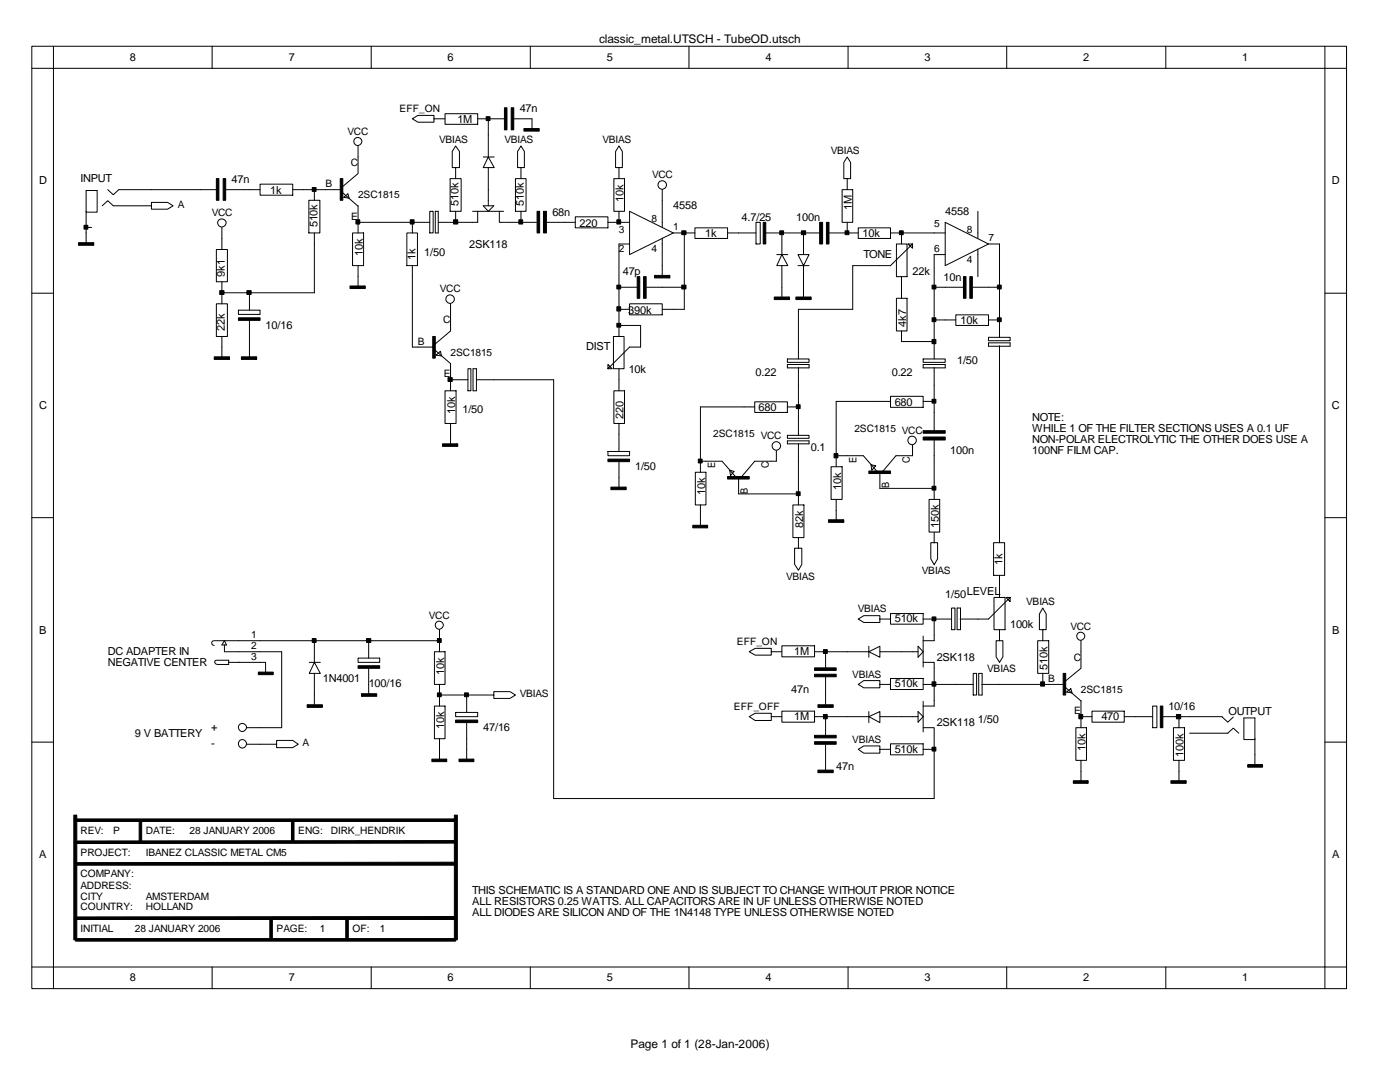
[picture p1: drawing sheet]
<svg xmlns="http://www.w3.org/2000/svg" width="279mm" height="216mm" viewBox="0 0 279 216" stroke-linecap="round" stroke-linejoin="round" font-family="sans-serif">
<g fill="none" stroke="#000" stroke-width=".2">
<path d="M6.3 9.2h262.4v188.1h-262.4zM10.7 13.6h253.7v179.4h-253.7zM10.7 9.2v4.4h-4.4M42.3 9.2v4.4M74.1 9.2v4.4M105.8 9.2v4.4M137.5 9.2v4.4M169.2 9.2v4.4M200.9 9.2v4.4M232.7 9.2v4.4M264.4 9.2v4.4h4.3M17.2 38h2.2v4.3h-2.2z"/>
<path d="M21.5 37.8l1.1 1.1 1.1-1.1h19.4M45 37.8h6.9M51.9 36.7h6.5v2.2h-6.5zM58.4 37.8h9.8M61.6 40h2.2v6.5h-2.2zM62.7 37.8v2.2M68.2 38.3l3.3 2.8M68.6 39.4l.8-.7 .3 .8zM71.5 34.6l-3.3 2.8M71.5 29.1v5.4M82.3 23.7l1.1-.7h3.2v1.4h-3.2zM86.6 23.7h2.2"/>
<path d="M88.8 22.7h6.5v2.1h-6.5zM89.8 35.6h2.2v6.6h-2.2zM90.9 29.1l.8 1.1v3.2h-1.4v-3.2zM90.9 33.4v2.2M95.3 23.7h5.3M96.4 31.3h2.2M97.5 31.3l1.1 2.1h-2.2zM97.5 23.7v7.6M97.5 33.4v7.7M102.4 23.7h3.8v2.2M102.9 35.6h2.1v6.6h-2.1zM104 29.1l.6 1.1v3.2h-1.3v-3.2z"/>
<path d="M104 33.4v2.2M122.5 35.6h2.1v6.6h-2.1zM123.5 29.1l.7 1.1v3.2h-1.3v-3.2zM123.5 33.4v2.2M132.2 37.8v7.6M168.1 37.8h2.1v6.6h-2.1zM169.1 31.3l.7 1.1v3.2h-1.4v-3.2zM169.1 35.6v2.2M6.3 58.5h4.4M17.2 42.2v6.5M17.2 45.4h1.1M20.4 41.1l1.1-1.1 1.1 1.1h7.6"/>
<path d="M30.2 40.4h3.2l1.1 .7-1.1 .6h-3.2zM43.2 49.8h2.2v6.4h-2.2zM44.3 45.4v4.4M44.3 56.2v4.4M49.8 58.4v3.5M62.7 46.5v11.9h-18.4M70.4 46.5h2.2v6.5h-2.2zM71.5 44.4h14.3M71.5 41.1v5.4M71.5 53v4.3M81.2 46.5h2.1v6.5h-2.1zM82.3 53v16.3h4.3"/>
<path d="M82.3 44.4v2.1M85.8 42.2h.6v4.3h-.6zM86.9 42.2h.6v4.3h-.6zM90.9 42.2v2.2M94.3 42.2h6.2M95.3 42.2v2.2h-7.8M96.4 41.1h2.2l-1.1 1.1zM99.7 42.2v2.2h1M100.8 44.4h6.3M104 42.2v2.2M109 44.4h5.8M114.8 43.3h6.5v2.2h-6.5z"/>
<path d="M121.3 44.4h4.3M123.5 42.2v2.2M123.5 57.3h3.7M125.6 48.7h-2.1v18.4M125.6 42.2l8.8 4.3-8.8 4.3zM129 57.3h7.6M132.2 47.5v7.7M134.4 46.5h4.3M136.6 46.5v15.2h-4.4M138.7 45.5h6.5v2.1h-6.5zM145.2 46.5h5.7M150.9 44.4h.8v4.3h-.8z"/>
<path d="M152.6 46.5h10.9M155 50.8h2.2M156 50.8l1.2 2.2h-2.2zM156 46.5v4.3M156 53v6.5M159.3 50.8h2.2l-1.1 2.2zM159.3 53h2.2M160.4 46.5v4.3M160.4 53v6.5M165.4 46.5h5.9M169.1 44.4v2.1M171.3 45.5h6.4v2.1h-6.4z"/>
<path d="M177.7 46.5h10.9M178.9 48.7h2.1v6.5h-2.1zM178.9 59.5h2.1v6.5h-2.1zM179.9 46.5v2.2M179.9 55.2v4.3M182.1 48.7v.8l-.9-.8h.9l-4.4 4.3h-7.5v8.7h-10.9v9.9M186.4 57.3h5.9M188.6 50.8h-2.2v20.8M188.6 44.4l8.7 4.3-8.7 4.3zM194.1 57.3h5.4M195.2 42.2v5.3M195.2 49.7v5.5"/>
<path d="M197.3 48.7h2.2v18.6M264.4 58.5h4.3M43.2 60.6h2.2v6.5h-2.2zM44.3 67.1v4.4M47.6 61.9h4.3v.8h-4.3zM49.8 63.6v7.9M86.6 69.7l3.3 2.9v5.4M87 70.9l.9-.8 .2 .9zM88.8 78h2.2v6.5h-2.2zM89.9 75.8h3.5M89.9 60.6v5.4l-3.3 2.8M93.4 73.6h.6v4.4h-.6z"/>
<path d="M94.4 73.6h.7v4.4h-.7zM95.1 75.8h15.4v83.5h75.9v-13M122.4 67.1h2.1v6.5h-2.1zM122.5 78h2.1v6.5h-2.1zM123.5 64.9h4.3v4.4h-2.2l-4.3 4.3h.9l-.9-.9v.9M123.5 73.6v4.4M123.5 61.7h2.1M125.6 60.6h6.6v2.2h-6.6zM157.1 71.6h4.4v.7h-4.4zM157.1 72.7h4.4v.7h-4.4zM159.3 73.3v13.6M177.7 79.1h6.5v2.2h-6.5z"/>
<path d="M179.9 66v2.2h6.5M184.2 71.6h4.4v.7h-4.4zM184.2 72.7h4.4v.7h-4.4zM186.4 73.3v12.7M186.4 63.8h4.4M190.8 62.8h6.5v2.1h-6.5zM197.3 67.3h4.3v.7h-4.3zM197.3 63.8h2.2M197.3 68.4h4.3v.7h-4.3zM199.5 69v39.3M89.9 84.5v4.3M121.3 90.1h4.3v.8h-4.3z"/>
<path d="M123.5 84.5v5.6M123.5 91.8v5.7M138.8 94.2h2.1v6.6h-2.1zM139.8 92h4.3l2.9 3.3M145.6 93.8l.9 .3-.7 .8zM147.4 95.3v3.3h11.9M150.6 80.2h6.5v2.1h-6.5zM150.6 81.2h-10.8v13M154.9 89.9v2.1h-4.3l-2.8 3.3M157.1 86.9h4.4v.6h-4.4zM157.1 81.2h2.2M157.1 88h4.4v.6h-4.4z"/>
<path d="M159.3 88.6v12.2M165.9 93.1h2.2v6.6h-2.2zM166.9 99.7v4.3M166.9 90.9h5.4l2.9 3.3M173.8 92.7l1 .3-.8 .8zM175.6 94.2v3.3h10.8M177.7 80.1h-10.8v13M182.1 88.8v2.1h-3.3l-2.8 3.3M184.2 80.1h2.2M185.4 99.7h2.1v6.5h-2.1zM186.4 87.9v11.8M6.3 103.3h4.4"/>
<path d="M139.8 100.8v4.3M158.2 100.8h2.2v6.5h-2.2zM158.6 109.4h1.4v3.2l-.7 1.2-.7-1.2zM159.3 107.3v2.1M185.8 108.3h1.3v3.2l-.7 1.2-.6-1.2zM186.4 106.2v2.1M198.3 108.3h2.2v6.5h-2.2zM198.4 119.2h2.2v6.4h-2.2zM199.5 114.8v4.4M201.6 119.2v.9l-.9-.9h.9l-4.3 4.3h-5.7M264.4 103.3h4.3M42.8 127.8l-.3 .1a.47 .47 0 0 0 0 .8l.3 .1"/>
<path d="M42.8 127.8h44.9M43.2 131.7a.38 .38 0 0 0-.4 .4 .38 .38 0 0 0 .4 .4M43.3 131.7h2.3v.9h-2.3M44.8 128.7v1.3h11.4v15.2h-6.9M44.8 127.8l.4 .9h-.9zM45.6 132.2h7.4v2.2M61.7 132.2h2.2M62.7 132.2l1.2 2.2h-2.2zM62.7 127.8v4.4M62.7 134.4v6.5M71.5 131.3h4.3v.9h-4.3zM73.6 127.8v3.5"/>
<path d="M73.6 133v5.7M86.7 130h2.1v6.6h-2.1zM87.7 138.7h10.9M87.7 125.6v4.4M87.7 136.6v4.3M93.1 138.7v3.5M98.6 138h3.2l1.1 .7-1.1 .7h-3.2zM149.5 130l1.2-.6h3.2v1.3h-3.2zM153.9 130h2.1M156 128.9h6.6v2.2h-6.6zM162.6 130h10.8M164.8 130v3.2"/>
<path d="M164.8 135v5.9M171.3 123.5l1.1-.6h3.2v1.3h-3.2zM171.3 136.6l1.1-.8h3.2v1.4h-3.2zM173.4 130l2.2-1.1v2.2zM173.4 128.9v2.2M175.6 130h7.6M175.6 136.6h2.1M175.6 123.5h2.1M177.7 122.4h6.5v2.1h-6.5zM177.7 135.4h6.5v2.2h-6.5zM183.2 128.9l1 1.1-1 1.1zM184.2 132.2h2.2v8.7h-2.2"/>
<path d="M184.2 136.6h10M184.2 126.9v6.2M184.2 140v6M184.2 123.5h5.7M186.4 123.5v4.3h-2.2M189.9 121.3h.7v4.3h-.7zM191 121.3h.7v4.3h-.7zM194.2 134.4h.7v4.3h-.7zM195.3 134.4h.7v4.3h-.7zM195.9 136.6h16.6M198.8 127.8h1.4v3.3l-.7 1.1-.7-1.1zM199.5 125.6v2.2"/>
<path d="M207.1 127.8h2.2v6.6h-2.2zM208.1 121.3l.7 1.2v3.1h-1.4v-3.1zM208.1 125.6v2.2M208.1 134.4v2.2M212.4 137l3.3 2.9M212.9 138.1l.8-.7 .3 .9zM215.7 133.3l-3.3 2.8M215.7 127.8v5.5M215.7 139.8v5.4M6.3 148.1h4.4M49.3 148.5h5.9M55.2 147.7h3.2l1.1 .8-1.1 .7h-3.2z"/>
<path d="M86.7 140.9h2.1v6.5h-2.1zM87.7 147.4v4.3M90.9 142.2h4.4v.8h-4.4zM93.1 143.8v7.9M149.5 143l1.2-.7h3.2v1.5h-3.2zM153.9 143h2.1M156 141.9h6.6v2.2h-6.6zM162.6 143h10.8M164.8 143v3.7M164.8 148.6v5.3M171.3 149.5l1.1-.7h3.2v1.5h-3.2zM173.4 143l2.2-1v2.2z"/>
<path d="M173.4 142v2.2M175.6 143h7.6M175.6 149.5h2.1M177.7 148.4h6.5v2.2h-6.5zM183.2 142l1 1-1 1.1zM184.2 145.2h2.2v1M184.2 149.5h2.2M214.7 145.2h2.1v6.5h-2.1zM215.7 143h2.2M215.7 151.7v4.3M217.9 141.9h6.5v2.2h-6.5zM224.4 143h5.6"/>
<path d="M230 140.9h.9v4.3h-.9zM231.7 143h12.2M234.2 145.2h2.2v6.5h-2.2zM235.3 143v2.2M235.3 151.7v4.3M237.4 146.3h7.6l1.1-1 1.1 1M243.9 143.1l1.1 1 1.1-1M248.2 143.3h2.2v4.3h-2.2zM250.4 147.4v5.4M264.4 148.1h4.3M6.3 193h4.4v4.3M42.3 193v4.3"/>
<path d="M74.1 193v4.3M105.8 193v4.3M137.5 193v4.3M169.2 193v4.3M200.9 193v4.3M232.7 193v4.3M268.7 193h-4.3v4.3"/>
<circle cx="71.4" cy="28.2" r=".8"/>
<circle cx="132.2" cy="36.9" r=".85"/>
<circle cx="44.3" cy="44.5" r=".83"/>
<circle cx="89.8" cy="59.7" r=".85"/>
<circle cx="154.9" cy="89" r=".85"/>
<circle cx="182" cy="87.9" r=".85"/>
<circle cx="87.7" cy="124.7" r=".8"/>
<circle cx="215.7" cy="126.9" r=".8"/>
<circle cx="48.4" cy="148.4" r=".83"/>
<circle cx="48.4" cy="145.1" r=".8"/>
</g>
<g fill="#000" stroke="#000" stroke-width=".2">
<path d="M43.2 35.6h.5v4.4h-.5z" fill-rule="evenodd"/>
<path d="M44.5 35.6h.5v4.4h-.5z" fill-rule="evenodd"/>
<path d="M62.3 37.4h.8v.8h-.8z" fill-rule="evenodd"/>
<path d="M67.9 35.6h.5v4.4h-.5z" fill-rule="evenodd"/>
<path d="M97 23.3h.8v.7h-.8z" fill-rule="evenodd"/>
<path d="M100.7 21.5h.5v4.4h-.5z" fill-rule="evenodd"/>
<path d="M102 21.5h.5v4.4h-.5z" fill-rule="evenodd"/>
<path d="M104.6 25.7h2.8v.5h-2.8z" fill-rule="evenodd"/>
<path d="M107.4 25.7h.2v.5h-.2z" fill-rule="evenodd"/>
<path d="M15.7 48.4h2.8v.5h-2.8z" fill-rule="evenodd"/>
<path d="M16.8 45h.7v.7h-.7z" fill-rule="evenodd"/>
<path d="M18.5 48.4h.2v.5h-.2z" fill-rule="evenodd"/>
<path d="M43.9 58h.8v.8h-.8z" fill-rule="evenodd"/>
<path d="M49.3 58h.8v.8h-.8z" fill-rule="evenodd"/>
<path d="M69.8 57.1h2.9v.5h-2.9z" fill-rule="evenodd"/>
<path d="M71 43.9h.8v.8h-.8z" fill-rule="evenodd"/>
<path d="M72.7 57.1h.2v.5h-.2z" fill-rule="evenodd"/>
<path d="M81.9 43.9h.7v.8h-.7z" fill-rule="evenodd"/>
<path d="M90.5 43.9h.9v.8h-.9z" fill-rule="evenodd"/>
<path d="M103.5 43.9h.8v.8h-.8z" fill-rule="evenodd"/>
<path d="M107.2 42.2h.5v4.3h-.5z" fill-rule="evenodd"/>
<path d="M108.5 42.2h.6v4.3h-.6z" fill-rule="evenodd"/>
<path d="M123.1 56.9h.8v.8h-.8z" fill-rule="evenodd"/>
<path d="M123.1 43.9h.8v.8h-.8z" fill-rule="evenodd"/>
<path d="M127.2 55.2h.5v4.3h-.5z" fill-rule="evenodd"/>
<path d="M128.4 55.2h.5v4.3h-.5z" fill-rule="evenodd"/>
<path d="M130.6 54.9h2.9v.6h-2.9z" fill-rule="evenodd"/>
<path d="M133.5 54.9h.2v.6h-.2z" fill-rule="evenodd"/>
<path d="M136.1 46.1h.8v.7h-.8z" fill-rule="evenodd"/>
<path d="M136.1 56.9h.8v.8h-.8z" fill-rule="evenodd"/>
<path d="M152.3 44.4h.5v4.3h-.5z" fill-rule="evenodd"/>
<path d="M154.5 59.3h2.9v.5h-2.9z" fill-rule="evenodd"/>
<path d="M155.6 46.1h.8v.7h-.8z" fill-rule="evenodd"/>
<path d="M157.4 59.3h.2v.5h-.2z" fill-rule="evenodd"/>
<path d="M158.8 59.3h2.9v.5h-2.9z" fill-rule="evenodd"/>
<path d="M159.9 46.1h.9v.7h-.9z" fill-rule="evenodd"/>
<path d="M161.7 59.3h.2v.5h-.2z" fill-rule="evenodd"/>
<path d="M163.6 44.4h.6v4.3h-.6z" fill-rule="evenodd"/>
<path d="M164.9 44.4h.5v4.3h-.5z" fill-rule="evenodd"/>
<path d="M168.7 46.1h.7v.7h-.7z" fill-rule="evenodd"/>
<path d="M179.5 46.1h.8v.7h-.8z" fill-rule="evenodd"/>
<path d="M186 56.9h.8v.8h-.8z" fill-rule="evenodd"/>
<path d="M192.3 55.2h.5v4.3h-.5z" fill-rule="evenodd"/>
<path d="M193.5 55.2h.6v4.3h-.6z" fill-rule="evenodd"/>
<path d="M199.1 56.9h.7v.8h-.7z" fill-rule="evenodd"/>
<path d="M42.8 71.2h2.8v.5h-2.8z" fill-rule="evenodd"/>
<path d="M45.6 71.2h.2v.5h-.2z" fill-rule="evenodd"/>
<path d="M47.6 63.4h4.3v.5h-4.3z" fill-rule="evenodd"/>
<path d="M48.2 71.2h2.9v.5h-2.9z" fill-rule="evenodd"/>
<path d="M51.1 71.2h.1v.5h-.1z" fill-rule="evenodd"/>
<path d="M86.4 67.1h.5v4.4h-.5z" fill-rule="evenodd"/>
<path d="M89.4 75.4h.9v.7h-.9z" fill-rule="evenodd"/>
<path d="M123.1 64.5h.8v.8h-.8z" fill-rule="evenodd"/>
<path d="M123.1 61.2h.8v.9h-.8z" fill-rule="evenodd"/>
<path d="M186 67.7h.8v.9h-.8z" fill-rule="evenodd"/>
<path d="M186 63.4h.8v.8h-.8z" fill-rule="evenodd"/>
<path d="M199.1 63.4h.7v.8h-.7z" fill-rule="evenodd"/>
<path d="M88.3 88.6h2.9v.5h-2.9z" fill-rule="evenodd"/>
<path d="M91.2 88.6h.2v.5h-.2z" fill-rule="evenodd"/>
<path d="M121.3 91.6h4.3v.5h-4.3z" fill-rule="evenodd"/>
<path d="M121.9 97.2h2.9v.5h-2.9z" fill-rule="evenodd"/>
<path d="M124.8 97.2h.2v.5h-.2z" fill-rule="evenodd"/>
<path d="M139.4 91.6h.7v.8h-.7z" fill-rule="evenodd"/>
<path d="M145.2 95.1h4.3v.5h-4.3z" fill-rule="evenodd"/>
<path d="M158.9 98.1h.8v.8h-.8z" fill-rule="evenodd"/>
<path d="M158.9 80.8h.8v.7h-.8z" fill-rule="evenodd"/>
<path d="M166.5 90.5h.7v.9h-.7z" fill-rule="evenodd"/>
<path d="M173.4 94h4.3v.5h-4.3z" fill-rule="evenodd"/>
<path d="M184.2 87.2h4.4v.6h-4.4z" fill-rule="evenodd"/>
<path d="M184.2 85.9h4.4v.5h-4.4z" fill-rule="evenodd"/>
<path d="M186 97h.8v.8h-.8z" fill-rule="evenodd"/>
<path d="M186 79.7h.8v.7h-.8z" fill-rule="evenodd"/>
<path d="M138.3 104.8h2.8v.5h-2.8z" fill-rule="evenodd"/>
<path d="M141.1 104.8h.1v.5h-.1z" fill-rule="evenodd"/>
<path d="M165.4 103.7h2.8v.5h-2.8z" fill-rule="evenodd"/>
<path d="M168.2 103.7h.2v.5h-.2z" fill-rule="evenodd"/>
<path d="M51.6 134.1h.1v.5h-.1z" fill-rule="evenodd"/>
<path d="M51.7 134.1h2.8v.5h-2.8z" fill-rule="evenodd"/>
<path d="M62.3 127.4h.8v.8h-.8z" fill-rule="evenodd"/>
<path d="M71.5 132.8h4.3v.5h-4.3z" fill-rule="evenodd"/>
<path d="M72.1 138.4h.2v.5h-.2z" fill-rule="evenodd"/>
<path d="M72.3 138.4h2.9v.5h-2.9z" fill-rule="evenodd"/>
<path d="M73.2 127.4h.8v.8h-.8z" fill-rule="evenodd"/>
<path d="M87.3 127.4h.8v.8h-.8z" fill-rule="evenodd"/>
<path d="M87.3 138.3h.8v.7h-.8z" fill-rule="evenodd"/>
<path d="M92.7 138.3h.8v.7h-.8z" fill-rule="evenodd"/>
<path d="M162.6 133.3h4.3v.5h-4.3z" fill-rule="evenodd"/>
<path d="M162.6 134.5h4.3v.5h-4.3z" fill-rule="evenodd"/>
<path d="M164.3 129.6h.8v.8h-.8z" fill-rule="evenodd"/>
<path d="M186 136.1h.8v.8h-.8z" fill-rule="evenodd"/>
<path d="M186 123.1h.8v.8h-.8z" fill-rule="evenodd"/>
<path d="M207.7 136.1h.7v.8h-.7z" fill-rule="evenodd"/>
<path d="M212.2 134.4h.5v4.3h-.5z" fill-rule="evenodd"/>
<path d="M61.3 140.6h.2v.5h-.2z" fill-rule="evenodd"/>
<path d="M61.5 140.6h2.8v.5h-2.8z" fill-rule="evenodd"/>
<path d="M86.2 151.5h2.8v.5h-2.8z" fill-rule="evenodd"/>
<path d="M89 151.5h.2v.5h-.2z" fill-rule="evenodd"/>
<path d="M90.9 143.7h4.4v.5h-4.4z" fill-rule="evenodd"/>
<path d="M91.6 151.5h2.8v.5h-2.8z" fill-rule="evenodd"/>
<path d="M94.4 151.5h.2v.5h-.2z" fill-rule="evenodd"/>
<path d="M162.6 148h4.3v.5h-4.3z" fill-rule="evenodd"/>
<path d="M162.6 146.7h4.3v.5h-4.3z" fill-rule="evenodd"/>
<path d="M163.2 140.6h.2v.5h-.2z" fill-rule="evenodd"/>
<path d="M163.2 153.7h.2v.5h-.2z" fill-rule="evenodd"/>
<path d="M163.4 140.6h2.9v.5h-2.9z" fill-rule="evenodd"/>
<path d="M163.4 153.7h2.9v.5h-2.9z" fill-rule="evenodd"/>
<path d="M164.3 142.6h.8v.8h-.8z" fill-rule="evenodd"/>
<path d="M186 149.1h.8v.8h-.8z" fill-rule="evenodd"/>
<path d="M214.2 155.8h2.8v.5h-2.8z" fill-rule="evenodd"/>
<path d="M215.3 142.6h.8v.8h-.8z" fill-rule="evenodd"/>
<path d="M217 155.8h.2v.5h-.2z" fill-rule="evenodd"/>
<path d="M231.6 140.9h.5v4.3h-.5z" fill-rule="evenodd"/>
<path d="M233.7 155.8h2.9v.5h-2.9z" fill-rule="evenodd"/>
<path d="M234.8 142.6h.8v.8h-.8z" fill-rule="evenodd"/>
<path d="M236.6 155.8h.1v.5h-.1z" fill-rule="evenodd"/>
<path d="M249 152.6h.2v.5h-.2z" fill-rule="evenodd"/>
<path d="M249.2 152.6h2.8v.5h-2.8z" fill-rule="evenodd"/>
<path d="M15.1 172.1l75.8-.1v.6h-75.8z" fill-rule="evenodd"/>
<path d="M15.1 167.8l75.8-.1v.5l-75.8 .1z" fill-rule="evenodd"/>
<path d="M15.1 163.4h75.8v.5h-75.8z" fill-rule="evenodd"/>
<path d="M27.8 163.7h.5v4.4h-.5z" fill-rule="evenodd"/>
<path d="M58.2 163.7h.5v4.4h-.5z" fill-rule="evenodd"/>
<path d="M14.7 162.6h.6v24.9h-.6z" fill-rule="evenodd"/>
<path d="M14.9 183l76-.1v.6h-76z" fill-rule="evenodd"/>
<path d="M15.1 187.3h75.8v.5h-75.8z" fill-rule="evenodd"/>
<path d="M53.8 183.2h.6v4.3h-.6z" fill-rule="evenodd"/>
<path d="M69 183.2h.5v4.3h-.5z" fill-rule="evenodd"/>
<path d="M90.7 162.6h.6v24.9h-.6z" fill-rule="evenodd"/>
</g>
<g font-size="2.4">
<text x="119.5" y="8.6">classic_metal.UTSCH - TubeOD.utsch</text>
<text x="125.8" y="209">Page 1 of 1 (28-Jan-2006)</text>
</g>
<g font-size="2.2">
<text x="25.9" y="12.2">8</text>
<text x="57.7" y="12.2">7</text>
<text x="89.3" y="12.2">6</text>
<text x="121.1" y="12.2">5</text>
<text x="152.7" y="12.2">4</text>
<text x="184.5" y="12.2">3</text>
<text x="216.2" y="12.2">2</text>
<text x="247.9" y="12.2">1</text>
<text x="103.7" y="22.4">47n</text>
<text x="91.3" y="24.6">1M</text>
<text x="7.8" y="36.7">D</text>
<text x="16.1" y="36.3">INPUT</text>
<text x="46.2" y="36.5">47n</text>
<text x="53.9" y="38.7">1k</text>
<text x="91.5" y="41.1" transform="rotate(-90 91.5 41.1)">510k</text>
<text x="104.6" y="41.1" transform="rotate(-90 104.6 41.1)">510k</text>
<text x="124.5" y="40.2" transform="rotate(-90 124.5 40.2)">10k</text>
<text x="134.4" y="41.7">4558</text>
<text x="170" y="41.8" transform="rotate(-90 170 41.8)">1M</text>
<text x="265.8" y="36.7">D</text>
<text x="63.3" y="45.4" transform="rotate(-90 63.3 45.4)">510k</text>
<text x="110.2" y="43">68n</text>
<text x="115.7" y="45.2">220</text>
<text x="140.7" y="47.3">1k</text>
<text x="148" y="44.1">4.7/25</text>
<text x="158.9" y="44.1">100n</text>
<text x="172.1" y="47.3">10k</text>
<text x="188.6" y="42.8">4558</text>
<text x="72.4" y="51.1" transform="rotate(-90 72.4 51.1)">10k</text>
<text x="82.9" y="51.9" transform="rotate(-90 82.9 51.9)">1k</text>
<text x="84.7" y="51.1">1/50</text>
<text x="93.6" y="49.4">2SK118</text>
<text x="172.3" y="51.5">TONE</text>
<text x="44.9" y="55.2" transform="rotate(-90 44.9 55.2)">9k1</text>
<text x="124.3" y="54.9">47p</text>
<text x="182.1" y="54.8">22k</text>
<text x="188.3" y="56">10n</text>
<text x="53" y="65.6">10/16</text>
<text x="125.4" y="62.6">390k</text>
<text x="180.8" y="65.2" transform="rotate(-90 180.8 65.2)">4k7</text>
<text x="191.7" y="64.7">10k</text>
<text x="44.9" y="66" transform="rotate(-90 44.9 66)">22k</text>
<text x="117" y="69.9">DIST</text>
<text x="125.5" y="74.5">10k</text>
<text x="150.8" y="74.9">0.22</text>
<text x="178" y="74.9">0.22</text>
<text x="191" y="72.7">1/50</text>
<text x="7.8" y="81.6">C</text>
<text x="90.8" y="82.5" transform="rotate(-90 90.8 82.5)">10k</text>
<text x="92.3" y="82.5">1/50</text>
<text x="124.5" y="83.7" transform="rotate(-90 124.5 83.7)">220</text>
<text x="151.4" y="82">680</text>
<text x="178.6" y="81">680</text>
<text x="265.8" y="81.6">C</text>
<text x="206" y="84.1">NOTE:</text>
<text x="206" y="86.2">WHILE 1 OF THE FILTER SECTIONS USES A 0.1 UF</text>
<text x="206" y="88.4">NON-POLAR ELECTROLYTIC THE OTHER DOES USE A</text>
<text x="126.7" y="93.8">1/50</text>
<text x="161.8" y="90.1">0.1</text>
<text x="189.7" y="90.5">100n</text>
<text x="206" y="90.5">100NF FILM CAP.</text>
<text x="140.7" y="98.8" transform="rotate(-90 140.7 98.8)">10k</text>
<text x="167.9" y="97.7" transform="rotate(-90 167.9 97.7)">10k</text>
<text x="160.3" y="105.3" transform="rotate(-90 160.3 105.3)">82k</text>
<text x="187.4" y="105.4" transform="rotate(-90 187.4 105.4)">150k</text>
<text x="200.1" y="112.7" transform="rotate(-90 200.1 112.7)">1k</text>
<text x="188.6" y="119.4">1/50</text>
<text x="193" y="118.8">LEVEL</text>
<text x="178.6" y="124.2">510k</text>
<text x="201.6" y="125.2">100k</text>
<text x="7.8" y="126.5">B</text>
<text x="21.5" y="130.7">DC ADAPTER IN</text>
<text x="158.5" y="130.7">1M</text>
<text x="186.9" y="131.8">2SK118</text>
<text x="265.9" y="126.5">B</text>
<text x="21.5" y="132.8">NEGATIVE CENTER</text>
<text x="64.4" y="136.1">1N4001</text>
<text x="73.6" y="137.2">100/16</text>
<text x="88.6" y="134.6" transform="rotate(-90 88.6 134.6)">10k</text>
<text x="178.6" y="137.2">510k</text>
<text x="209" y="133.6" transform="rotate(-90 209 133.6)">510k</text>
<text x="157.9" y="138.3">47n</text>
<text x="158.5" y="143.7">1M</text>
<text x="219.8" y="143.7">470</text>
<text x="233.2" y="141.7">10/16</text>
<text x="245.2" y="142.6">OUTPUT</text>
<text x="26.9" y="147">9 V BATTERY</text>
<text x="42.2" y="149.1">-</text>
<text x="42.2" y="145.9">+</text>
<text x="88.6" y="145.5" transform="rotate(-90 88.6 145.5)">10k</text>
<text x="96.4" y="145.9">47/16</text>
<text x="186.9" y="144.9">2SK118</text>
<text x="195.2" y="144.4">1/50</text>
<text x="216.7" y="149.8" transform="rotate(-90 216.7 149.8)">10k</text>
<text x="166.9" y="153.7">47n</text>
<text x="178.6" y="150.2">510k</text>
<text x="236.2" y="151" transform="rotate(-90 236.2 151)">100k</text>
<text x="7.8" y="171.3">A</text>
<text x="265.9" y="171.3">A</text>
<text x="94.2" y="178.4">THIS SCHEMATIC IS A STANDARD ONE AND IS SUBJECT TO CHANGE WITHOUT PRIOR NOTICE</text>
<text x="94.2" y="180.6">ALL RESISTORS 0.25 WATTS. ALL CAPACITORS ARE IN UF UNLESS OTHERWISE NOTED</text>
<text x="94.2" y="182.8">ALL DIODES ARE SILICON AND OF THE 1N4148 TYPE UNLESS OTHERWISE NOTED</text>
<text x="25.9" y="195.8">8</text>
<text x="57.7" y="195.8">7</text>
<text x="89.3" y="195.8">6</text>
<text x="121.1" y="195.8">5</text>
<text x="152.7" y="195.8">4</text>
<text x="184.5" y="195.8">3</text>
<text x="216.2" y="195.8">2</text>
<text x="247.9" y="195.8">1</text>
</g>
<g font-size="2">
<text x="79.8" y="22.4">EFF_ON</text>
<text x="69.3" y="26.9">VCC</text>
<text x="87.6" y="28.4">VBIAS</text>
<text x="100.7" y="28.4">VBIAS</text>
<text x="120.2" y="28.4">VBIAS</text>
<text x="70" y="33.1">C</text>
<text x="130.1" y="35.6">VCC</text>
<text x="165.8" y="30.6">VBIAS</text>
<text x="35.5" y="41.5">A</text>
<text x="64.9" y="37.3">B</text>
<text x="71.5" y="39.5">2SC1815</text>
<text x="42.2" y="43.2">VCC</text>
<text x="70.1" y="43.9">E</text>
<text x="123.5" y="46.5">3</text>
<text x="130" y="44.4">8</text>
<text x="134.4" y="46">1</text>
<text x="186.4" y="45.4">5</text>
<text x="193" y="46.5">8</text>
<text x="123.5" y="50.3">2</text>
<text x="130" y="50.3">4</text>
<text x="186.4" y="50.3">6</text>
<text x="193" y="52.5">4</text>
<text x="197.3" y="48.2">7</text>
<text x="87.8" y="58.3">VCC</text>
<text x="88.5" y="64.5">C</text>
<text x="83.4" y="68.7">B</text>
<text x="89.9" y="71">2SC1815</text>
<text x="88.6" y="75.3">E</text>
<text x="142.3" y="87.3">2SC1815 VCC</text>
<text x="170.5" y="86.2">2SC1815 VCC</text>
<text x="142.7" y="93.4" transform="rotate(-90 142.7 93.4)">E</text>
<text x="153.4" y="93.5" transform="rotate(-90 153.4 93.5)">C</text>
<text x="170.9" y="92.3" transform="rotate(-90 170.9 92.3)">E</text>
<text x="181.6" y="92.4" transform="rotate(-90 181.6 92.4)">C</text>
<text x="149.3" y="98.6" transform="rotate(-90 149.3 98.6)">B</text>
<text x="177.5" y="97.5" transform="rotate(-90 177.5 97.5)">B</text>
<text x="156.9" y="115.7">VBIAS</text>
<text x="184" y="114.6">VBIAS</text>
<text x="85.6" y="123.4">VCC</text>
<text x="171.2" y="122.2">VBIAS</text>
<text x="204.8" y="120.6">VBIAS</text>
<text x="213.6" y="125.6">VCC</text>
<text x="50.1" y="127.3">1</text>
<text x="50.1" y="129.5">2</text>
<text x="50.1" y="131.7">3</text>
<text x="147.1" y="128.7">EFF_ON</text>
<text x="214.3" y="131.8">C</text>
<text x="170.1" y="135.2">VBIAS</text>
<text x="197" y="134.1">VBIAS</text>
<text x="209.2" y="136.1">B</text>
<text x="103.7" y="139.1">VBIAS</text>
<text x="146.5" y="141.7">EFF_OFF</text>
<text x="214.4" y="142.5">E</text>
<text x="215.7" y="138.3">2SC1815</text>
<text x="60.4" y="148.8">A</text>
<text x="170.1" y="148.3">VBIAS</text>
<text x="16.1" y="166.5">REV:</text>
<text x="22.6" y="166.5">P</text>
<text x="29.1" y="166.5">DATE:</text>
<text x="37.8" y="166.5">28 JANUARY 2006</text>
<text x="59.5" y="166.5">ENG:</text>
<text x="66" y="166.5">DIRK_HENDRIK</text>
<text x="16.1" y="170.8">PROJECT:</text>
<text x="29.1" y="170.8">IBANEZ CLASSIC METAL CM5</text>
<text x="16.1" y="177.3">ADDRESS:</text>
<text x="16.1" y="175.1">COMPANY:</text>
<text x="16.1" y="179.5">CITY</text>
<text x="29.1" y="179.5">AMSTERDAM</text>
<text x="16.1" y="181.6">COUNTRY:</text>
<text x="29.1" y="181.6">HOLLAND</text>
<text x="16.1" y="186">INITIAL</text>
<text x="26.9" y="186">28 JANUARY 2006</text>
<text x="55.2" y="186">PAGE:</text>
<text x="63.8" y="186">1</text>
<text x="70.4" y="186">OF:</text>
<text x="75.8" y="186">1</text>
</g>
</svg>
